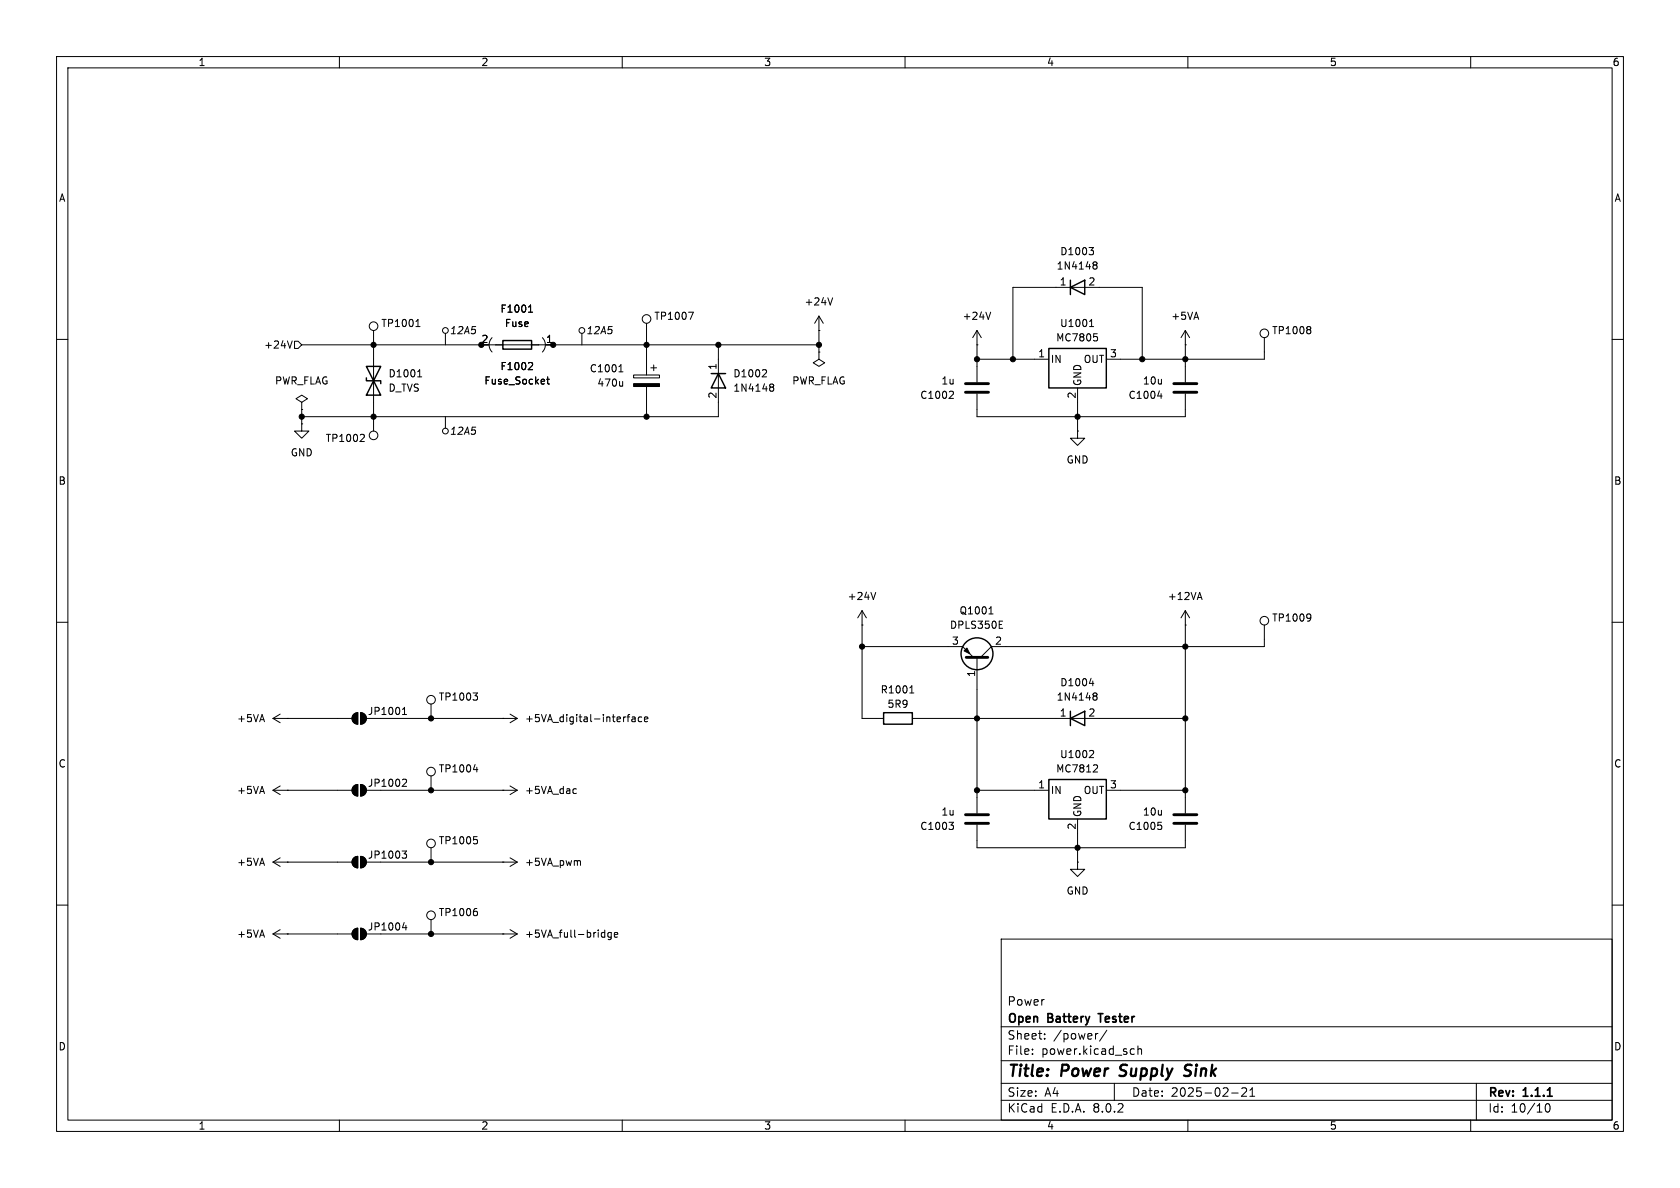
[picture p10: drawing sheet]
<svg xmlns="http://www.w3.org/2000/svg" width="297mm" height="210mm" viewBox="0 0 297 210" stroke-linecap="round" stroke-linejoin="round" font-family="sans-serif">
<g fill="none" stroke="#000" stroke-width=".18">
<path d="M10 10h277v190h-277zM12 12h273v186h-273zM60 10v2M110 10v2M160 10v2M210 10v2M260 10v2M10 60h2M66 58.4v17.8M73.5 57.7h.8M73.8 56.6l.1-.1v1.2M78.7 58.9v2.1"/>
<path d="M87 59.7a1.79 1.79 0 0 0 0 2.5M93.4 55.2h.8M93.6 54.2l.2-.3v1.3M95.9 59.7a1.8 1.8 0 0 1 0 2.5M102.9 58.9v2.1M114.3 57.2v9.1M121.7 55.2h.9l-.6 1.3M144.8 58.4h.1M144.8 55.9l-.8 1.3M144.8 55.9v6.3M144.8 55.9l.7 1.3M147.2 52.6l-.4 1.3"/>
<path d="M172.7 58.4v9.2M172.7 58.4l-.7 1.3M172.7 58.4l.8 1.3M175.1 55.2l-.4 1.3M192.5 43.8h.8l-.4 .4M192.6 57.7h.7M192.7 56.8l.3-.3v1.2M193.1 44.2l.2 .3v.3l-.2 .2M193.3 46.8h.2M193.3 46.4l.4-.1 .2 .1v.2l-.2 .2M193.4 59h.6M193.5 46.8h.2"/>
<path d="M193.5 46.8l-.2 .1M193.7 46.8l.2 .3v.3l-.2 .2-.4-.1M193.8 59.5l.2 .2v.3l-.2 .3M209.5 58.4v9.2M209.5 58.4l-.7 1.3M209.5 58.4l.8 1.3M223.5 59.7v3.8h-27.9M231.5 57.7l.2 .3-.2 .3 .2 .2v.3l-.2 .2M285 60h2M51.7 60.3l-.5 1.2M52.1 60.3h.6l.6 .7-.6 .6h-.6zM53.3 74.9v1.3h1.3l-1.3 1.3-1.2-1.3h1.2"/>
<path d="M53.3 74.9h.1M53.3 71.1l1.1-.6-1.1-.6-1 .6 1 .6v1.3M53.3 72.4h.1M53.3 61h91.5M53.3 72.4v2.5M64.2 76.8l.2 .2v.3l-.8 .7h.8M73.8 66.6h.8M74 65.7l.2-.4v1.3M78.7 73.7v2M93.9 64.1l.3 .2-.1 .3-.7 .7h.8M96.6 67h.5M96.8 66.6v1.1l.3 .2"/>
<path d="M109.4 65.7h.7M109.5 64.8l.3-.3v1.2M110.1 67.4v.9M110.1 68.1l-.2 .2M112 66.3h4.6v.5h-4.6zM114.3 68.3v5.4M115.1 65h1M115.6 64.5v1M127 61v12.7h-73.7M135.3 65.3l.2 .3v.3l-.8 .7h.8M136.2 67.9h.3l.2 .1 .1 .2-.3 .2M136.2 68.4h.1"/>
<path d="M136.3 68.4h.2M136.3 68.4l-.1 .1M136.5 68.4l.3 .3-.1 .3-.2 .2-.3-.1M144.8 62.2v1.3l1 .6-1 .7-1-.7 1-.6M144.8 62.2h.1M168.3 69.2l.3 .2-.1 .3-.7 .7h.8M172.7 61h.1M172.7 63.5h12.7M172.7 69.6v4.1h36.8v-4.1M179.1 63.5v-12.7h22.8v12.7M190.5 76.2v1.3h1.3l-1.3 1.2-1.3-1.2h1.3M190.5 76.2h.1"/>
<path d="M190.5 68.6v7.6M204.7 70h.7M205.3 69.6v.8M209.5 61h.1M10 110h2M152.4 110.5h.1M152.4 114.3h17.8l1.9 1.9M152.4 108v19h3.8M152.4 108l-.8 1.2M152.4 108l.8 1.2M154.8 104.7l-.4 1.3M172.7 116.2v27.6"/>
<path d="M174.8 108.5h.8M175.1 107.4l.1-.1v1.2M176.7 110.4h.4M176.7 111.1h.6M176.7 109.8h.6M209.5 110.5h.1M209.5 108v35.8M209.5 108l-.7 1.2M209.5 108l.8 1.2M211.8 105.6h.6M212.1 104.7l.4 1.3M223.5 110.5v3.8h-48.2l-1.9 1.9"/>
<path d="M231.5 108.5l.2 .2a1.03 1.03 0 0 1-.2 1M231.7 109.1l-.2 .2M285 110h2M48.3 139.7l1.2 .8M48.3 139.7h13.9M48.3 127h13.9M48.3 127l1.2 .8M49.5 138.9l-1.2 .8M49.5 126.2l-1.2 .8M50.8 139.7h.1M50.8 127h.1M62.5 126.3l.7-.3v2a1.02 1.02 0 0 1-.9-.6 1.02 1.02 0 0 1 .2-1.1z"/>
<path d="M62.5 139l.7-.3v2a1.02 1.02 0 0 1-.9-.6 1.02 1.02 0 0 1 .2-1.1zM63.8 126a1.02 1.02 0 0 1 1 1 1.02 1.02 0 0 1-1 1zM63.8 138.7a1.02 1.02 0 0 1 1 1 1.02 1.02 0 0 1-1 1zM67.3 139.7h24.1M67.3 127h24.1M71.2 126.3h.7M71.2 125.4l.3-.4v1.3M71.3 137.7l.5 .1 .1 .3-.8 .9h.8M76.2 124.5v2.5M76.2 137.2v2.5M83.6 122.5h.8l-.4 .5M83.7 136h.8"/>
<path d="M84.2 123l.2 .2v.3l-.2 .3M84.3 135.6v.9M88.9 127h.1M88.9 139.7h.1M90.2 126.2l1.2 .8M90.2 138.9l1.2 .8M91.4 127l-1.2 .8M91.4 139.7l-1.2 .8M101.4 139.5h.5M110.8 126.7h.5M111.3 126.3l-.3 .2v1.1M111.8 126.8h.4l.1 .8"/>
<path d="M112.3 127l-.4 .1-.2 .2 .2 .3 .4-.1M113.4 126.8l-.3-.1-.3 .3 .2 .5h.4M113.9 127.2l.6-.2v-.2l-.4-.1-.2 .2 .1 .6h.5M160.8 122.5h.8M161 121.5l.2-.3v1.3M161.3 127h48.2M172.7 139.7h12.7M192.6 120.8h.8M192.8 132.7h.4l.1 .3-.7 .9h.7M193.2 120.4v.8M193.3 122.6l.4-.1 .2 .1v.2l-.2 .2M193.3 123h.2"/>
<path d="M193.5 123h.2M193.5 123l-.2 .1M193.7 123l.2 .3v.3l-.2 .2-.4-.1M193.8 135.2l.2 .2v.3l-.7 .8h.7M195.6 139.7h13.9M10 160h2M48.3 152.4h13.9M48.3 152.4l1.2 .8M49.5 151.6l-1.2 .8M50.8 152.4h.1M62.5 151.7l.7-.3v2a1.02 1.02 0 0 1-.9-.6 1.02 1.02 0 0 1 .2-1.1zM63.8 151.4a1.02 1.02 0 0 1 1 1 1.02 1.02 0 0 1-1 1z"/>
<path d="M67.3 152.4h24.1M71.1 150.4h.8l-.4 .5 .3 .1 .1 .5-.3 .2h-.3M76.2 149.9v2.5M83.7 147.9h.7M84.2 148.4l.2 .2v.3l-.2 .3M88.9 152.4h.1M90.2 151.6l1.2 .8M91.4 152.4l-1.2 .8M101.4 140.2h.5M102.3 152.1l.3 .2v.7M167.8 145.4h.8l-.5 .4M168.3 145.8l.3 .3v.3l-.3 .2"/>
<path d="M172.7 145.8v4.1h36.8v-4.1M190.5 152.4v1.3h1.3l-1.3 1.2-1.3-1.2h1.3M190.5 152.4h.1M190.5 144.8v7.6M204.7 145.4h.6M205.1 145.8l.3 .3v.3l-.3 .2M285 160h2M48.3 165.1h13.9M48.3 165.1l1.2 .8M49.5 164.3l-1.2 .8M50.8 165.1h.1M62.5 164.4l.7-.3v2a1.02 1.02 0 0 1-.9-.6 1.02 1.02 0 0 1 .2-1.1z"/>
<path d="M63.8 164.1a1.02 1.02 0 0 1 1 1 1.02 1.02 0 0 1-1 1zM67.3 165.1h24.1M71.2 164h.7M71.8 163.6v.8M76.2 162.6v2.5M84.1 160.6h.2M84.2 161.1l.2 .2v.3l-.2 .3M88.9 165.1h.1M90.2 164.3l1.2 .8M91.4 165.1l-1.2 .8M106.4 165.6l.1 .1 .4-.1M106.9 164.4v1.3"/>
<path d="M106.9 164.9l-.4-.1-.1 .2M108.1 164.8v1.1l-.3 .2-.3-.1M108.1 164.9l-.4-.1-.2 .3 .1 .5h.5M108.6 165.3l.6-.2-.1-.2-.3-.1-.2 .2 .1 .6h.4M177 166h108v32h-108zM60 198v2M110 198v2M160 198v2M177 194.5h108M177 191.5h108M177 187.5h108M177 181.5h108"/>
<path d="M182.5 186.3v.1M182.5 185.5v.1M184.7 183.6v.1M184.7 182.8v.1M194.1 182.7l-.3 .1M195.7 182.1l-1.3 2M197 191.5v3M200.1 185.4l.4 .1M200.5 186.3l-.4 .1M201.2 185.5l.2-.1 .3 .1 .1 .9M201.2 184.9v1.5M210 198v2"/>
<path d="M217.7 193.2h1.2M219.5 192.4l.6-.1 .2 .1 .1 .3-.9 1.1h.9M221 193.8h.8M221 192.7l.4-.4v1.5M260 198v2M261 191.5v6.5M273.4 195.2l.1-.1a.81 .81 0 0 1 .6 .6 .81 .81 0 0 1-.3 .8l-.1 .1a.81 .81 0 0 1-.6-.6 .81 .81 0 0 1 .3-.8z"/>
<circle cx="66" cy="57.7" r=".76"/>
<circle cx="78.7" cy="58.4" r=".51"/>
<circle cx="102.9" cy="58.4" r=".51"/>
<circle cx="114.3" cy="56.4" r=".76"/>
<circle cx="223.5" cy="58.9" r=".76"/>
<circle cx="66" cy="77" r=".76"/>
<circle cx="78.7" cy="76.2" r=".51"/>
<circle cx="223.5" cy="109.7" r=".76"/>
<circle cx="76.2" cy="123.7" r=".76"/>
<circle cx="76.2" cy="136.4" r=".76"/>
<circle cx="76.2" cy="149.1" r=".76"/>
<circle cx="76.2" cy="161.8" r=".76"/>
</g>
<path d="M194.1 179.2h.9M273.6 193.8h.8" fill="none" stroke="#000" stroke-width=".3"/>
<path d="M197.9 190.1l.3 .1M198.2 188.4l-.1 .4v.2M210.4 190a.85 .85 0 0 1-1.1 .1M210.4 188.2l-.7 .1a.46 .46 0 0 0-.2 .5 .46 .46 0 0 0 .3 .4l.6 .2" fill="none" stroke="#000" stroke-width=".4"/>
<g fill="none" stroke="#000" stroke-width=".25">
<path d="M189.2 50.8l2.6-1.3v2.6zM189.2 49.5v2.6M64.8 66.8v.5h2.5v.5M64.8 64.8h2.5l-2.5 5.1h2.5zM88.9 60.2h5.1v1.5h-5.1zM125.7 66h2.6M127 66l1.3 2.6h-2.6zM185.4 61.6h10.2v7h-10.2zM156.2 126h5.1v2h-5.1zM185.4 137.8h10.2v7h-10.2zM189.2 127l2.6-1.3v2.6zM189.2 125.7v2.6"/>
<circle cx="172.7" cy="115.6" r="2.82"/>
</g>
<g fill="#000" stroke="#000" stroke-width=".18">
<path d="M112 67.8h4.6v.5h-4.6zM170.4 115.1l.5-.5 .5 1zM62.5 126.3l.7-.3v2a1.02 1.02 0 0 1-.9-.6 1.02 1.02 0 0 1 .2-1.1zM62.5 139l.7-.3v2a1.02 1.02 0 0 1-.9-.6 1.02 1.02 0 0 1 .2-1.1zM63.8 126a1.02 1.02 0 0 1 1 1 1.02 1.02 0 0 1-1 1zM62.5 151.7l.7-.3v2a1.02 1.02 0 0 1-.9-.6 1.02 1.02 0 0 1 .2-1.1zM63.8 151.4a1.02 1.02 0 0 1 1 1 1.02 1.02 0 0 1-1 1zM63.8 138.7a1.02 1.02 0 0 1 1 1 1.02 1.02 0 0 1-1 1zM62.5 164.4l.7-.3v2a1.02 1.02 0 0 1-.9-.6 1.02 1.02 0 0 1 .2-1.1zM63.8 164.1a1.02 1.02 0 0 1 1 1 1.02 1.02 0 0 1-1 1z"/>
<circle cx="53.3" cy="73.7" r=".46"/>
<circle cx="66" cy="73.7" r=".46"/>
<circle cx="66" cy="61" r=".46"/>
<circle cx="85.1" cy="61" r=".46"/>
<circle cx="97.8" cy="61" r=".46"/>
<circle cx="114.3" cy="73.7" r=".46"/>
<circle cx="114.3" cy="61" r=".46"/>
<circle cx="127" cy="61" r=".46"/>
<circle cx="144.8" cy="61" r=".46"/>
<circle cx="172.7" cy="63.5" r=".46"/>
<circle cx="179.1" cy="63.5" r=".46"/>
<circle cx="190.5" cy="73.7" r=".46"/>
<circle cx="201.9" cy="63.5" r=".46"/>
<circle cx="209.5" cy="63.5" r=".46"/>
<circle cx="152.4" cy="114.3" r=".46"/>
<circle cx="209.5" cy="114.3" r=".46"/>
<circle cx="76.2" cy="127" r=".46"/>
<circle cx="76.2" cy="139.7" r=".46"/>
<circle cx="172.7" cy="139.7" r=".46"/>
<circle cx="172.7" cy="127" r=".46"/>
<circle cx="209.5" cy="139.7" r=".46"/>
<circle cx="209.5" cy="127" r=".46"/>
<circle cx="76.2" cy="152.4" r=".46"/>
<circle cx="190.5" cy="149.9" r=".46"/>
<circle cx="76.2" cy="165.1" r=".46"/>
</g>
<path d="M170.7 67.8h4.1M170.7 69.3h4.1M207.5 67.8h4.1M207.5 69.3h4.1M170.8 116.2h3.8M170.7 144h4.1M170.7 145.5h4.1M207.5 144h4.1M207.5 145.5h4.1" fill="none" stroke="#000" stroke-width=".51"/>
<g font-size="2.8">
<text x="178" y="190.9">Title:</text>
<text x="187.7" y="190.9">Power</text>
<text x="198.8" y="190.9">Supply</text>
<text x="211.1" y="190.9">Sink</text>
</g>
<g font-size="2.1">
<text x="178" y="178">Power</text>
<text x="178" y="184">Sheet:</text>
<text x="178" y="181.2">Open</text>
<text x="185.3" y="181.2">Battery</text>
<text x="186.2" y="184">/power/</text>
<text x="195" y="181.2">Tester</text>
<text x="178" y="186.7">File:</text>
<text x="184.1" y="186.7">power.kicad_sch</text>
<text x="178" y="196.9">KiCad</text>
<text x="178" y="194.1">Size:</text>
<text x="184.7" y="194.1">A4</text>
<text x="185.7" y="196.9">E.D.A.</text>
<text x="193.3" y="196.9">8.0.2</text>
<text x="200" y="194.1">Date:</text>
<text x="207" y="194.1">2025-02-21</text>
<text x="263" y="194.3">Rev:</text>
<text x="263" y="196.9">Id:</text>
<text x="267.1" y="196.9">10/10</text>
<text x="269.4" y="194.3">1.1.1</text>
</g>
<g font-size="1.8">
<text x="35" y="11.9">1</text>
<text x="85" y="11.9">2</text>
<text x="135" y="11.9">3</text>
<text x="185" y="11.9">4</text>
<text x="235" y="11.9">5</text>
<text x="285" y="11.9">6</text>
<text x="10.3" y="35.9">A</text>
<text x="285.3" y="35.9">A</text>
<text x="186.7" y="47.9">1N4148</text>
<text x="187.3" y="45.3">D1003</text>
<text x="187.3" y="50.5">1</text>
<text x="192.3" y="50.5">2</text>
<text x="67.3" y="58">TP1001</text>
<text x="79.4" y="59.3">12A5</text>
<text x="88.4" y="55.5">F1001</text>
<text x="89.2" y="58">Fuse</text>
<text x="103.6" y="59.3">12A5</text>
<text x="115.6" y="56.7">TP1007</text>
<text x="142.1" y="54.2">+24V</text>
<text x="170.1" y="56.7">+24V</text>
<text x="187.3" y="58">U1001</text>
<text x="207" y="56.7">+5VA</text>
<text x="224.8" y="59.3">TP1008</text>
<text x="46.6" y="61.8">+24V</text>
<text x="85" y="60.7">2</text>
<text x="88.4" y="65.6">F1002</text>
<text x="96.4" y="60.7">1</text>
<text x="126.7" y="65.5" transform="rotate(-90 126.7 65.5)">1</text>
<text x="183.4" y="63.2">1</text>
<text x="185.7" y="64.4">IN</text>
<text x="186.6" y="60.6">MC7805</text>
<text x="191.5" y="64.4">OUT</text>
<text x="196.1" y="63.2">3</text>
<text x="48.5" y="68.2">PWR_FLAG</text>
<text x="68.6" y="69.4">D_TVS</text>
<text x="68.6" y="66.9">D1001</text>
<text x="85.5" y="68.2">Fuse_Socket</text>
<text x="104.2" y="66">C1001</text>
<text x="105.5" y="68.6">470u</text>
<text x="126.7" y="70.6" transform="rotate(-90 126.7 70.6)">2</text>
<text x="129.5" y="66.9">D1002</text>
<text x="129.5" y="69.4">1N4148</text>
<text x="140" y="68.2">PWR_FLAG</text>
<text x="162.6" y="70.7">C1002</text>
<text x="166.3" y="68.2">1u</text>
<text x="190.2" y="70.6" transform="rotate(-90 190.2 70.6)">2</text>
<text x="191.4" y="68.3" transform="rotate(-90 191.4 68.3)">GND</text>
<text x="199.4" y="70.7">C1004</text>
<text x="202" y="68.2">10u</text>
<text x="79.4" y="77.1">12A5</text>
<text x="51.3" y="80.9">GND</text>
<text x="57.5" y="78.3">TP1002</text>
<text x="188.5" y="82.1">GND</text>
<text x="10.3" y="85.9">B</text>
<text x="285.3" y="85.9">B</text>
<text x="149.8" y="106.3">+24V</text>
<text x="206.4" y="106.3">+12VA</text>
<text x="167.8" y="111.4">DPLS350E</text>
<text x="169.5" y="108.8">Q1001</text>
<text x="224.8" y="110.1">TP1009</text>
<text x="168.2" y="114">3</text>
<text x="172.5" y="119.8" transform="rotate(-90 172.5 119.8)">1</text>
<text x="175.8" y="114">2</text>
<text x="77.5" y="124.1">TP1003</text>
<text x="155.6" y="122.8">R1001</text>
<text x="156.8" y="125.3">5R9</text>
<text x="186.7" y="124.1">1N4148</text>
<text x="187.3" y="121.5">D1004</text>
<text x="41.8" y="127.9">+5VA</text>
<text x="64.9" y="126.6">JP1001</text>
<text x="92.7" y="127.9">+5VA_digital-interface</text>
<text x="187.3" y="126.7">1</text>
<text x="192.3" y="126.7">2</text>
<text x="10.3" y="135.9">C</text>
<text x="77.5" y="136.8">TP1004</text>
<text x="186.6" y="136.8">MC7812</text>
<text x="187.3" y="134.2">U1002</text>
<text x="285.3" y="135.9">C</text>
<text x="41.8" y="140.6">+5VA</text>
<text x="64.9" y="139.3">JP1002</text>
<text x="92.7" y="140.6">+5VA_dac</text>
<text x="183.4" y="139.4">1</text>
<text x="185.7" y="140.6">IN</text>
<text x="191.5" y="140.6">OUT</text>
<text x="196.1" y="139.4">3</text>
<text x="77.5" y="149.5">TP1005</text>
<text x="162.6" y="146.9">C1003</text>
<text x="166.3" y="144.4">1u</text>
<text x="190.2" y="146.8" transform="rotate(-90 190.2 146.8)">2</text>
<text x="191.4" y="144.5" transform="rotate(-90 191.4 144.5)">GND</text>
<text x="199.4" y="146.9">C1005</text>
<text x="202" y="144.4">10u</text>
<text x="41.8" y="153.3">+5VA</text>
<text x="64.9" y="152">JP1003</text>
<text x="92.7" y="153.3">+5VA_pwm</text>
<text x="188.5" y="158.3">GND</text>
<text x="41.8" y="166">+5VA</text>
<text x="64.9" y="164.7">JP1004</text>
<text x="77.5" y="162.2">TP1006</text>
<text x="92.7" y="166">+5VA_full-bridge</text>
<text x="10.3" y="185.9">D</text>
<text x="285.3" y="185.9">D</text>
<text x="35" y="199.9">1</text>
<text x="85" y="199.9">2</text>
<text x="135" y="199.9">3</text>
<text x="185" y="199.9">4</text>
<text x="235" y="199.9">5</text>
<text x="285" y="199.9">6</text>
</g>
</svg>
